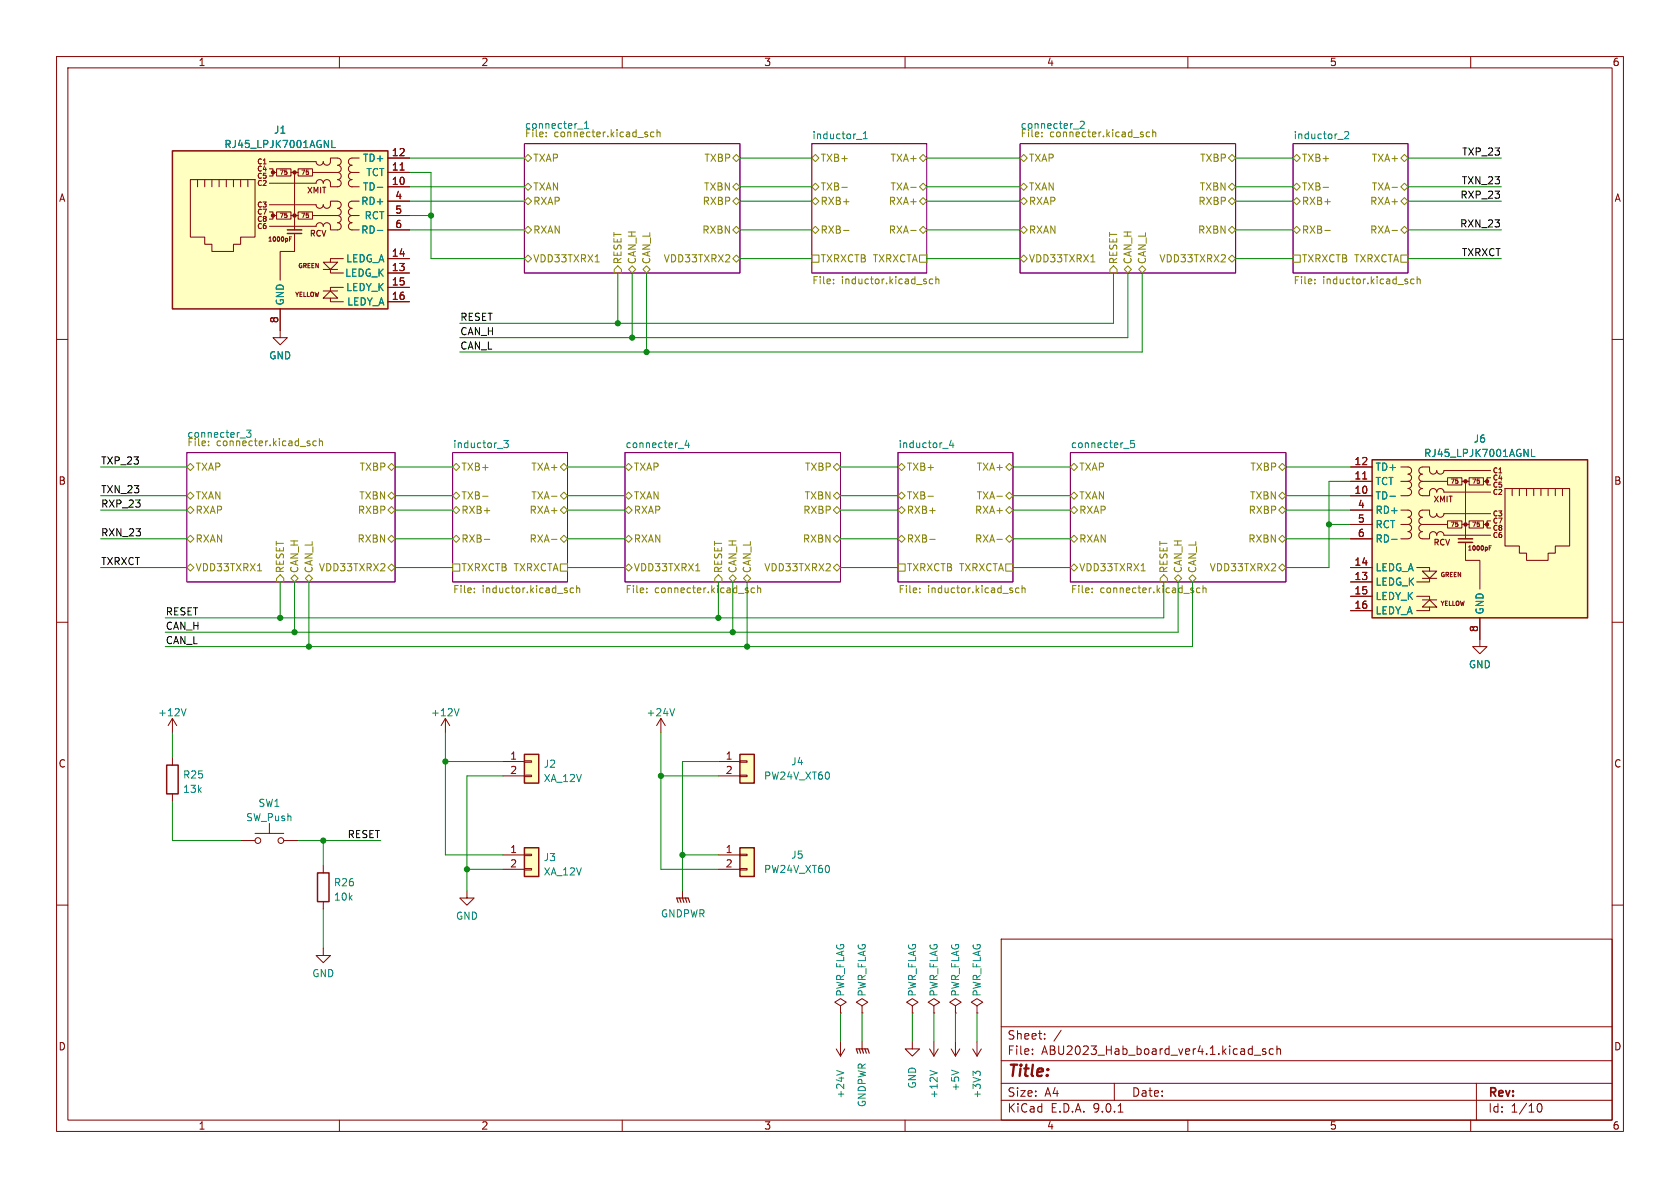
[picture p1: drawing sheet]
<svg xmlns="http://www.w3.org/2000/svg" width="297mm" height="210mm" viewBox="0 0 297 210" stroke-linecap="round" stroke-linejoin="round" font-family="sans-serif">
<g fill="none" stroke="#840000" stroke-width=".18">
<path d="M10 10h277v190h-277zM12 12h273v186h-273zM60 10v2M110 10v2M160 10v2M210 10v2M260 10v2M10 60h2M285 60h2M10 110h2M285 110h2M30.5 127l-.8 1.3"/>
<path d="M30.5 127l.7 1.3M30.5 127v2.5M30.5 134v1.3M30.5 140.3v1.3M42.5 148.6h2.6M45.1 147.3h5.1M47.6 145.5v1.8M50.2 148.6h2.5M10 160h2M177 166h108v32h-108zM285 160h2M60 198v2"/>
<path d="M110 198v2M160 198v2M177 194.5h108M177 191.5h108M177 187.5h108M177 181.5h108M182.5 186.3v.1M182.5 185.5v.1M184.7 183.6v.1M184.7 182.8v.1M187.6 182.1l-1.3 2M197 191.5v3"/>
<path d="M197.7 196.6h.8M210 198v2M221.7 186.5h1.2M223.7 185.5l-.3-.1-.2 .2v.2l.5 .2v.3h-.5M225.1 185.5l-.4-.1-.3 .3v.4l.1 .2h.6M225.7 185.5l.3-.1 .3 .1 .1 .9M225.7 184.9v1.5M260 198v2M261 191.5v6.5M271.7 195.7l.2-.5 .2-.1a.81 .81 0 0 1 .6 .6 .81 .81 0 0 1-.3 .8h-.4l-.3-.5"/>
<circle cx="45.6" cy="148.6" r=".51"/>
<circle cx="49.7" cy="148.6" r=".51"/>
</g>
<path d="M92.7 25.4h38.1v22.9h-38.1zM143.5 25.4h20.3v22.9h-20.3zM180.3 25.4h38.1v22.9h-38.1zM228.6 25.4h20.3v22.9h-20.3zM33 80h36.8v22.9h-36.8zM80 80h20.3v22.9h-20.3zM110.5 80h38.1v22.9h-38.1zM158.7 80h20.4v22.9h-20.4zM189.2 80h38.1v22.9h-38.1z" fill="none" stroke="#840084" stroke-width=".18"/>
<g fill="none" stroke="#848400" stroke-width=".18">
<path d="M92.7 27.9l.6-.6 .7 .6-.7 .7zM92.7 33l.6-.6 .7 .6-.7 .7zM92.7 35.6l.6-.7 .7 .7-.7 .6zM96.6 24.1v.1M115.6 23.4l-.4-.1-.2 .3 .1 .5h.5M116.2 23.5l.1-.2 .3 .1 .1 .8M116.2 22.9v1.3M129.5 27.9l.7-.6 .6 .6-.6 .7zM129.5 33l.7-.6 .6 .6-.6 .7zM129.5 35.6l.7-.7 .6 .7-.6 .6zM143.5 27.9l.6-.6 .7 .6-.7 .7zM143.5 33l.6-.6 .7 .6-.7 .7z"/>
<path d="M143.5 35.6l.6-.7 .7 .7-.7 .6zM148.8 33.1h1M161 33.1h1M162.6 35.6l.6-.7 .6 .7-.6 .6zM162.6 33l.6-.6 .6 .6-.6 .7zM162.6 27.9l.6-.6 .6 .6-.6 .7zM180.3 27.9l.7-.6 .6 .6-.6 .7zM180.3 33l.7-.6 .6 .6-.6 .7zM180.3 35.6l.7-.7 .6 .7-.6 .6zM184.2 24.1v.1M203.2 23.4l-.3-.1-.3 .3 .2 .5h.4M203.8 23.5l.2-.2 .3 .1v.8"/>
<path d="M203.8 22.9v1.3M217.2 27.9l.6-.6 .6 .6-.6 .7zM217.2 33l.6-.6 .6 .6-.6 .7zM217.2 35.6l.6-.7 .6 .7-.6 .6zM228.6 27.9l.6-.6 .7 .6-.7 .7zM228.6 33l.6-.6 .7 .6-.7 .7zM228.6 35.6l.6-.7 .7 .7-.7 .6zM233.9 33.1h1M246.1 33.1h1M247.6 35.6l.7-.7 .6 .7-.6 .6zM247.6 33l.7-.6 .6 .6-.6 .7zM247.6 27.9l.7-.6 .6 .6-.6 .7z"/>
<path d="M92.7 40.6l.6-.6 .7 .6-.7 .7zM92.7 45.7l.6-.6 .7 .6-.7 .7zM105.2 46.3h.7M109.2 47l.7 .6v.7h-1.3v-.7zM111.1 47.6l.7-.6 .6 .6-.6 .7zM113.7 47.6l.6-.6 .6 .6-.6 .7zM129.5 40.6l.7-.6 .6 .6-.6 .7zM129.5 45.7l.7-.6 .6 .6-.6 .7zM143.5 45.1h1.3v1.3h-1.3zM143.5 40.6l.6-.6 .7 .6-.7 .7zM147.4 50v.2M147.4 49.4v.1"/>
<path d="M149.1 40.7h1M161 40.7h1M162.6 40.6l.6-.6 .6 .6-.6 .7zM162.6 45.1h1.2v1.3h-1.2zM164.9 49.4l-.4-.1-.2 .3 .1 .5h.5M165.4 49.4l.2-.1 .3 .1 .1 .8M165.4 48.9v1.3M180.3 40.6l.7-.6 .6 .6-.6 .7zM180.3 45.7l.7-.6 .6 .6-.6 .7zM192.8 46.3h.8M196.8 47l.7 .6v.7h-1.3v-.7zM198.8 47.6l.6-.6 .6 .6-.6 .7z"/>
<path d="M201.3 47.6l.6-.6 .7 .6-.7 .7zM217.2 40.6l.6-.6 .6 .6-.6 .7zM217.2 45.7l.6-.6 .6 .6-.6 .7zM228.6 45.1h1.3v1.3h-1.3zM228.6 40.6l.6-.6 .7 .6-.7 .7zM232.4 50v.2M232.4 49.4v.1M234.2 40.7h1M246.1 40.7h1M247.6 40.6l.7-.6 .6 .6-.6 .7zM247.6 45.1h1.3v1.3h-1.3zM250 49.4l-.4-.1-.2 .3 .1 .5h.5"/>
<path d="M250.5 49.4l.2-.1 .3 .1 .1 .8M250.5 48.9v1.3M36.9 78.7v.1M55.9 78l-.3-.1-.3 .3 .1 .5h.5M56.5 78.1l.1-.2 .3 .1 .1 .8M56.5 77.5v1.3M33 82.6l.7-.7 .6 .7-.6 .6zM33 95.3l.7-.7 .6 .7-.6 .6zM33.7 87l.6 .6-.6 .7-.7-.7zM33.7 89.5l.6 .7-.6 .6-.7-.6zM68.6 95.3l.6-.7 .6 .7-.6 .6zM68.6 82.6l.6-.7 .6 .7-.6 .6z"/>
<path d="M68.6 87.6l.6-.6 .6 .6-.6 .7zM68.6 90.2l.6-.7 .6 .7-.6 .6zM80 82.6l.6-.7 .7 .7-.7 .6zM80 87.6l.6-.6 .7 .6-.7 .7zM80 99.7h1.3v1.3h-1.3zM80 90.2l.6-.7 .7 .7-.7 .6zM80 95.3l.6-.7 .7 .7-.7 .6zM85.3 87.7h1M85.6 95.3h1M97.5 95.3h1M97.5 87.7h1M99.1 90.2l.6-.7 .6 .7-.6 .6z"/>
<path d="M99.1 95.3l.6-.7 .6 .7-.6 .6zM99.1 87.6l.6-.6 .6 .6-.6 .7zM99.1 82.6l.6-.7 .6 .7-.6 .6zM99.1 99.7h1.2v1.3h-1.2zM110.5 82.6l.6-.7 .7 .7-.7 .6zM110.5 95.3l.6-.7 .7 .7-.7 .6zM110.5 87.6l.6-.6 .7 .6-.7 .7zM110.5 90.2l.6-.7 .7 .7-.7 .6zM147.3 95.3l.7-.7 .6 .7-.6 .6zM147.3 82.6l.7-.7 .6 .7-.6 .6zM147.3 90.2l.7-.7 .6 .7-.6 .6zM148 87l.6 .6-.6 .7-.7-.7z"/>
<path d="M148 99.7l.6 .6-.6 .7-.7-.7zM158.7 82.6l.7-.7 .6 .7-.6 .6zM158.7 99.7h1.3v1.3h-1.3zM158.7 90.2l.7-.7 .6 .7-.6 .6zM158.7 95.3l.7-.7 .6 .7-.6 .6zM159.4 87l.6 .6-.6 .7-.7-.7zM164.1 87.7h.9M164.4 95.3h.9M176.2 95.3h1M176.2 87.7h1M177.8 90.2l.6-.7 .7 .7-.7 .6zM177.8 95.3l.6-.7 .7 .7-.7 .6z"/>
<path d="M177.8 87.6l.6-.6 .7 .6-.7 .7zM177.8 82.6l.6-.7 .7 .7-.7 .6zM177.8 99.7h1.3v1.3h-1.3zM189.2 82.6l.7-.7 .6 .7-.6 .6zM189.2 95.3l.7-.7 .6 .7-.6 .6zM189.2 87.6l.7-.6 .6 .6-.6 .7zM189.2 90.2l.7-.7 .6 .7-.6 .6zM226.1 95.3l.6-.7 .6 .7-.6 .6zM226.1 82.6l.6-.7 .6 .7-.6 .6zM226.1 87.6l.6-.6 .6 .6-.6 .7zM226.7 89.5l.6 .7-.6 .6-.6-.6zM33 100.3l.7-.6 .6 .6-.6 .7z"/>
<path d="M45.5 100.9h.8M49.5 101.6l.7 .6v.7h-1.3v-.7zM51.4 102.2l.7-.6 .6 .6-.6 .7zM54 102.2l.6-.6 .6 .6-.6 .7zM68.6 100.3l.6-.6 .6 .6-.6 .7zM83.9 104.7v.1M83.9 104v.1M101.4 104l-.4-.1-.2 .3 .1 .5h.5M101.9 104.1l.2-.2 .3 .1 .1 .8M101.9 103.5v1.3M110.5 100.3l.6-.6 .7 .6-.7 .7zM114.3 104.7v.1"/>
<path d="M114.3 104v.1M123 100.9h.7M126.4 102.2l.6-.6 .6 .6v.7h-1.2zM128.9 102.2l.6-.6 .7 .6-.7 .7zM131.4 102.2l.7-.6 .6 .6-.6 .7zM133.4 104l-.4-.1-.2 .3 .1 .5h.5M133.9 104.1l.2-.2 .3 .1 .1 .8M133.9 103.5v1.3M162.6 104.7v.1M162.6 104v.1M180.1 104l-.3-.1-.3 .3 .2 .5h.4M180.7 104.1l.2-.2 .3 .1v.8"/>
<path d="M180.7 103.5v1.3M189.2 100.3l.7-.6 .6 .6-.6 .7zM193.1 104.7v.1M193.1 104v.1M201.7 100.9h.8M205.7 101.6l.7 .6v.7h-1.3v-.7zM207.6 102.2l.7-.6 .6 .6-.6 .7zM210.2 102.2l.6-.6 .7 .6-.7 .7zM212.1 104l-.3-.1-.3 .3 .1 .5h.5M212.7 104.1l.2-.2 .3 .1v.8M212.7 103.5v1.3M226.1 100.3l.6-.6 .6 .6-.6 .7z"/>
</g>
<g fill="none" stroke="#008484" stroke-width=".18">
<path d="M103.3 22.7h.8M103.3 21.8l.4-.4v1.3M151.4 24.6h1M152.6 24.5h.7M152.6 23.6l.4-.3v1.2M191 21.5l.4-.1 .3 .4-.8 .9h.8M236.5 24.6h1M237.7 23.4l.5-.1 .2 .3-.7 .9h.7M43.6 76h.8l-.5 .5 .4 .1v.6l-.2 .1-.5-.1M87.9 79.3h1M89.1 77.9h.7l-.4 .4 .4 .2v.5l-.2 .1-.5-.1M119.9 79.3h1"/>
<path d="M121.4 77.8l-.3 .9h.8M121.7 78.3v.8M166.7 79.3h.9M168.2 77.8l-.3 .9h.7M168.5 78.3v.8M198.6 79.3h1M200.5 77.9h-.6v.6l.1-.2 .5 .1 .1 .2-.1 .4-.2 .1-.4-.1M32.9 125.3l-.4 1.2"/>
</g>
<path d="M29.5 135.3h2v5h-2z" fill="none" stroke="#840000" stroke-width=".25"/>
<path d="M92.7 149.9h2.5v5h-2.5z" fill="#ffffc2"/>
<path d="M92.7 149.9h2.5v5h-2.5z" fill="none" stroke="#840000" stroke-width=".25"/>
<path d="M261.6 113v1.3h-1.3l1.3 1.3 1.3-1.3h-1.3M78.7 127l-.7 1.3M78.7 127l.8 1.3M78.7 127v2.5M88.9 151.1h3.8M88.9 153.7h3.8M92.7 151h1.3v.3h-1.3zM92.7 153.5h1.3v.3h-1.3zM120.6 157.5v1.3" fill="none" stroke="#840000" stroke-width=".18"/>
<path d="M81.2 125.3l-.5 1.2" fill="none" stroke="#008484" stroke-width=".18"/>
<path d="M119.9 159.5l-.3-.7h2.1l.2 .7M120.1 158.8l.3 .7M120.6 158.8l.3 .7M121.2 158.8l.2 .7" fill="none" stroke="#840000" stroke-width=".2"/>
<path d="M242.6 81.3h38.1v27.9h-38.1z" fill="#ffffc2"/>
<g fill="none" stroke="#840000" stroke-width=".18">
<path d="M49.5 58.4v1.3h1.3l-1.3 1.3-1.2-1.3h1.2M238.8 85.1h3.8M238.8 92.7h3.8M238.8 82.6h3.8M238.8 87.6h3.8M238.8 90.2h3.8M238.8 95.3h3.8M240.9 84.7h.7M247.6 82.6h1.3a.63 .63 0 0 1 .6 .6 .63 .63 0 0 1-.6 .6M247.6 90.2h1.3a.63 .63 0 0 1 .6 .6 .63 .63 0 0 1-.6 .6 .64 .64 0 0 1 .6 .7 .64 .64 0 0 1-.6 .6M247.6 92.7h1.3a.63 .63 0 0 1 .6 .6 .63 .63 0 0 1-.6 .7 .64 .64 0 0 1 .6 .6 .64 .64 0 0 1-.6 .6l-1.3 .1M247.6 85.1h1.3"/>
<path d="M248.9 83.8a.63 .63 0 0 1 .6 .7 .63 .63 0 0 1-.6 .6M248.9 85.1a.63 .63 0 0 1 .6 .6 .63 .63 0 0 1-.6 .7 .64 .64 0 0 1 .6 .6 .64 .64 0 0 1-.6 .6h-1.3M251.5 85.1a.63 .63 0 0 0-.7 .6 .63 .63 0 0 0 .7 .7 .64 .64 0 0 0-.7 .6 .64 .64 0 0 0 .7 .6h1.2v-.6a.64 .64 0 0 1 .7-.6 .64 .64 0 0 1 .6 .6 .64 .64 0 0 1 .6-.6 .64 .64 0 0 1 .7 .6h8.2M251.5 92.7a.63 .63 0 0 0-.7 .6 .63 .63 0 0 0 .7 .7M251.5 94a.63 .63 0 0 0-.7 .6 .63 .63 0 0 0 .7 .7h1.2v-.7a.64 .64 0 0 1 .7-.6 .64 .64 0 0 1 .6 .6 .64 .64 0 0 1 .6-.6 .64 .64 0 0 1 .7 .6h8.2M251.5 85.1h4.4M251.5 92.7h4.4M255.9 84.5h2.5v1.2h-2.5zM255.9 92.1h2.5v1.2h-2.5zM258.4 85.1h1.3M258.4 92.7h1.3M259.1 95.9v3.2h2.5v5"/>
<path d="M259.1 85.1v10.2M259.7 84.5h2.6v1.2h-2.6zM259.7 92.1h2.6v1.2h-2.6zM262.3 85.1h.6M262.3 92.7h.6M263.3 96.8h.2M263.3 96.5h.3M263.5 84.5h-.6v1.2h.6M263.5 92.1h-.6v1.2h.6M263.5 83.2h-8.2a.64 .64 0 0 1-.7 .6 .64 .64 0 0 1-.6-.6 .64 .64 0 0 1-.6 .6 .64 .64 0 0 1-.7-.6v-.6h-1.2a.64 .64 0 0 0-.7 .6 .64 .64 0 0 0 .7 .6 .64 .64 0 0 0-.7 .7 .64 .64 0 0 0 .7 .6M263.5 90.8h-8.2a.64 .64 0 0 1-.7 .6 .64 .64 0 0 1-.6-.6 .64 .64 0 0 1-.6 .6 .64 .64 0 0 1-.7-.6v-.6h-1.2a.64 .64 0 0 0-.7 .6 .64 .64 0 0 0 .7 .6 .64 .64 0 0 0-.7 .7 .64 .64 0 0 0 .7 .6M266.1 86.4h11.4v10.1h-2.5v1.3h-1.3v1.3h-3.8v-1.3h-1.3v-1.3h-2.5z"/>
<path d="M267.3 86.4v1.2M268.6 86.4v1.2M269.9 86.4v1.2M271.1 86.4v1.2M272.4 86.4v1.2M273.7 86.4v1.2M275 86.4v1.2M276.2 86.4v1.2M238.8 100.3h3.8M238.8 102.9h3.8M238.8 105.4h3.8M238.8 108h3.8"/>
<path d="M250.4 100.3h2.3v.7M250.4 105.4h2.3v.6M251.5 101h2.5l-1.3 1.2zM251.5 107.3l1.2-1.3 1.3 1.3zM251.5 102.2h2.5M251.5 106h2.5M252.7 107.3v.7h-2.3M252.7 102.2v.7h-2.3M261.6 109.2v3.8"/>
</g>
<g fill="#840000" stroke="#840000" stroke-width=".25">
<circle cx="259.1" cy="85.1" r=".25"/>
<circle cx="259.1" cy="92.7" r=".25"/>
<circle cx="262.9" cy="85.1" r=".25"/>
<circle cx="262.9" cy="92.7" r=".25"/>
</g>
<path d="M242.6 81.3h38.1v27.9h-38.1zM257.8 95.3h2.5M257.8 95.9h2.5" fill="none" stroke="#840000" stroke-width=".25"/>
<path d="M270.8 79.4v1.3h.6M245.7 87.7h1M246 95.3h1" fill="none" stroke="#008484" stroke-width=".18"/>
<path d="M30.5 26.7h38.1v27.9h-38.1z" fill="#ffffc2"/>
<g fill="none" stroke="#840000" stroke-width=".18">
<path d="M33.7 31.8h11.4v10.1h-2.6v1.3h-1.2v1.3h-3.8v-1.3h-1.3v-1.3h-2.5zM34.9 31.8v1.2M36.2 31.8v1.2M37.5 31.8v1.2M38.7 31.8v1.2M40 31.8v1.2M41.3 31.8v1.2M42.5 31.8v1.2M43.8 31.8v1.2M47.6 29.8h.7v1.3h-.7M47.6 37.5h.7v1.2h-.7M47.6 28.6h8.3a.64 .64 0 0 0 .6 .6 .64 .64 0 0 0 .6-.6 .64 .64 0 0 0 .7 .6 .64 .64 0 0 0 .6-.6v-.7h1.3a.64 .64 0 0 1 .6 .7 .64 .64 0 0 1-.6 .6 .64 .64 0 0 1 .6 .6 .64 .64 0 0 1-.6 .7"/>
<path d="M47.6 36.2h8.3a.64 .64 0 0 0 .6 .6 .64 .64 0 0 0 .6-.6 .64 .64 0 0 0 .7 .6 .64 .64 0 0 0 .6-.6v-.6h1.3a.64 .64 0 0 1 .6 .6 .64 .64 0 0 1-.6 .6M48.3 30.5h.6M48.3 38.1h.6M48.9 29.8h2.5v1.3h-2.5zM48.9 37.5h2.5v1.2h-2.5zM51.4 30.5h1.3M51.4 38.1h1.3M52.1 30.5v10.1M52.7 29.8h2.5v1.3h-2.5zM52.7 37.5h2.5v1.2h-2.5zM55.2 30.5h4.5M55.2 38.1h4.5"/>
<path d="M59.7 30.5a.63 .63 0 0 1 .6 .6 .63 .63 0 0 1-.6 .7M59.7 31.8a.63 .63 0 0 1 .6 .6 .63 .63 0 0 1-.6 .6h-1.3v-.6a.64 .64 0 0 0-.6-.6 .64 .64 0 0 0-.7 .6 .64 .64 0 0 0-.6-.6 .64 .64 0 0 0-.6 .6h-8.3M59.7 36.8a.63 .63 0 0 1 .6 .7 .63 .63 0 0 1-.6 .6M59.7 38.1a.63 .63 0 0 1 .6 .6 .63 .63 0 0 1-.6 .7 .64 .64 0 0 1 .6 .6 .64 .64 0 0 1-.6 .6h-1.3v-.6a.64 .64 0 0 0-.6-.6 .64 .64 0 0 0-.7 .6 .64 .64 0 0 0-.6-.6 .64 .64 0 0 0-.6 .6h-8.3M62.2 30.5a.64 .64 0 0 0-.6 .6 .64 .64 0 0 0 .6 .7M62.2 31.8a.64 .64 0 0 0-.6 .6 .64 .64 0 0 0 .6 .6h1.3M62.2 36.8a.64 .64 0 0 0-.6 .7 .64 .64 0 0 0 .6 .6M62.2 38.1a.64 .64 0 0 0-.6 .6 .64 .64 0 0 0 .6 .7 .64 .64 0 0 0-.6 .6 .64 .64 0 0 0 .6 .6h1.3M62.2 30.5h1.3M62.2 38.1h1.3M63.5 27.9h-1.3a.64 .64 0 0 0-.6 .7 .64 .64 0 0 0 .6 .6 .64 .64 0 0 0-.6 .7 .64 .64 0 0 0 .6 .6M63.5 35.6h-1.3a.64 .64 0 0 0-.6 .6 .64 .64 0 0 0 .6 .6"/>
<path d="M68.6 30.5h3.8M68.6 38.1h3.8M68.6 27.9h3.8M68.6 33h3.8M68.6 35.6h3.8M70.7 30.1h.8M49.5 54.6v3.8M51.2 42.2h.2M51.2 41.9h.3M52.1 41.3v3.2h-2.6v5M57.1 46.4h2.6l-1.3 1.2zM57.1 47.6h2.6"/>
<path d="M57.1 51.4h2.6M58.4 52.7v.6h2.3M58.4 47.6v.7h2.3M58.4 51.4l1.3 1.3h-2.6zM60.7 45.7h-2.3v.7M60.7 50.8h-2.3v.6M68.6 40.6h3.8M68.6 45.7h3.8M68.6 48.3h3.8M68.6 50.8h3.8M68.6 53.3h3.8"/>
</g>
<g fill="#840000" stroke="#840000" stroke-width=".25">
<circle cx="52.1" cy="30.5" r=".25"/>
<circle cx="52.1" cy="38.1" r=".25"/>
<circle cx="48.3" cy="30.5" r=".25"/>
<circle cx="48.3" cy="38.1" r=".25"/>
</g>
<path d="M30.5 26.7h38.1v27.9h-38.1zM50.8 40.6h2.5M50.8 41.3h2.5" fill="none" stroke="#840000" stroke-width=".25"/>
<path d="M58.7 24.8v1.3h.6M66.7 33.1h1M66.7 40.7h1" fill="none" stroke="#008484" stroke-width=".18"/>
<path d="M130.8 133.4h2.5v5h-2.5z" fill="#ffffc2"/>
<path d="M130.8 133.4h2.5v5h-2.5z" fill="none" stroke="#840000" stroke-width=".25"/>
<path d="M127 134.6h3.8M127 137.2h3.8M130.8 134.5h1.3v.2h-1.3zM130.8 137h1.3v.3h-1.3z" fill="none" stroke="#840000" stroke-width=".18"/>
<path d="M130.8 149.9h2.5v5h-2.5z" fill="#ffffc2"/>
<path d="M130.8 149.9h2.5v5h-2.5z" fill="none" stroke="#840000" stroke-width=".25"/>
<path d="M116.8 127l.8 1.3M116.8 127l-.7 1.3M116.8 127v2.5M127 151.1h3.8M127 153.7h3.8M130.8 151h1.3v.3h-1.3zM130.8 153.5h1.3v.3h-1.3zM148.6 177.8l1-.6-1-.7-1 .7 1 .6v1.3M148.6 179.1h.1M152.4 177.8l1-.6-1-.7-1 .7 1 .6v1.3M152.4 179.1h.1" fill="none" stroke="#840000" stroke-width=".18"/>
<path d="M119.3 125.3l-.5 1.2" fill="none" stroke="#008484" stroke-width=".18"/>
<path d="M92.7 133.4h2.5v5h-2.5z" fill="#ffffc2"/>
<path d="M92.7 133.4h2.5v5h-2.5zM56.1 154.3h2.1v5.1h-2.1z" fill="none" stroke="#840000" stroke-width=".25"/>
<g fill="none" stroke="#840000" stroke-width=".18">
<path d="M68.6 27.9h3.8M68.6 30.5h3.8M68.6 33h3.8M68.6 35.6h3.8M68.6 38.1h3.8M70.7 30.1h.8M49.5 54.6v3.8M68.6 40.6h3.8M68.6 45.7h3.8M68.6 48.3h3.8M68.6 50.8h3.8M68.6 53.3h3.8"/>
<path d="M238.8 82.6h3.8M238.8 85.1h3.8M238.8 87.6h3.8M238.8 90.2h3.8M238.8 92.7h3.8M238.8 95.3h3.8M240.9 84.7h.7M238.8 100.3h3.8M238.8 102.9h3.8M238.8 105.4h3.8M238.8 108h3.8M261.6 109.2v3.8"/>
<path d="M88.9 134.6h3.8M88.9 137.2h3.8M92.7 134.5h1.3v.2h-1.3zM92.7 137h1.3v.3h-1.3zM57.1 153v1.3M57.1 159.4v1.3M82.5 157.5v1.3h1.3l-1.3 1.2-1.2-1.2h1.2M57.1 167.6v1.3h1.3l-1.3 1.3-1.2-1.3h1.2M161.3 177.8l1-.6-1-.7-1 .7 1 .6v1.3M161.3 179.1h.1M165.1 177.8l1-.6-1-.7-1 .7 1 .6v1.3M165.1 179.1h.1"/>
<path d="M168.9 177.8l1-.6-1-.7-1 .7 1 .6v1.3M168.9 179.1h.1M172.7 177.8l1-.6-1-.7-1 .7 1 .6v1.3M172.7 179.1h.1M147.8 185.4l.8 1.3M148.6 184.2v2.5M149.4 185.4l-.8 1.3M152.4 184.2v1.2M161.3 184.2v1.2h1.3l-1.3 1.3-1.3-1.3h1.3M164.3 185.4l.8 1.3M165.1 184.2v2.5M165.9 185.4l-.8 1.3"/>
<path d="M168.1 185.4l.8 1.3M168.9 184.2v2.5M169.7 185.4l-.8 1.3M172 185.4l.7 1.3M172.7 184.2v2.5M173.5 185.4l-.8 1.3"/>
</g>
<path d="M58.7 24.8v1.3h.6M66.7 33.1h1M66.7 40.7h1M270.8 79.4v1.3h.6M245.7 87.7h1M246 95.3h1M147.9 189.2l1.3 .5M164.4 189.2l1.3 .5M168.2 189.2l1.3 .4M172.5 189.8l-.5-.4v.7M172.5 189.6l.3-.2h.3l.2 .2" fill="none" stroke="#008484" stroke-width=".18"/>
<path d="M151.6 186.2l-.2-.8h2l.3 .8M151.9 185.4l.2 .8M152.4 185.4l.3 .8M152.9 185.4l.3 .8" fill="none" stroke="#840000" stroke-width=".2"/>
<g fill="none" stroke="#008400" stroke-width=".18">
<path d="M72.4 35.6h20.3M72.4 30.5h3.8v15.2h16.5M72.4 27.9h20.3M72.4 33h20.3M72.4 38.1h3.8M130.8 35.6h12.7M130.8 27.9h12.7M130.8 33h12.7M163.8 35.6h16.5M163.8 27.9h16.5M163.8 33h16.5M218.4 35.6h10.2"/>
<path d="M218.4 27.9h10.2M218.4 33h10.2M248.9 35.6h16.5M248.9 27.9h16.5M248.9 33h16.5M72.4 40.6h20.3M109.2 48.3v8.9M111.8 48.3v11.4M114.3 48.3v13.9M130.8 40.6h12.7M130.8 45.7h12.7M163.8 40.6h16.5"/>
<path d="M163.8 45.7h16.5M196.8 48.3v8.9h-115.5M199.4 48.3v11.4h-118.1M201.9 48.3v13.9h-120.6M218.4 40.6h10.2M218.4 45.7h10.2M248.9 40.6h16.5M248.9 45.7h16.5M17.8 90.2h15.2M17.8 82.6h15.2M17.8 87.6h15.2M17.8 95.3h15.2"/>
<path d="M69.8 90.2h10.2M69.8 82.6h10.2M69.8 87.6h10.2M69.8 95.3h10.2M100.3 90.2h10.2M100.3 82.6h10.2M100.3 87.6h10.2M100.3 95.3h10.2M148.6 90.2h10.1M148.6 82.6h10.1M148.6 87.6h10.1M148.6 95.3h10.1"/>
<path d="M179.1 90.2h10.1M179.1 82.6h10.1M179.1 87.6h10.1M179.1 95.3h10.1M227.3 90.2h11.5M227.3 82.6h11.5M227.3 87.6h11.5M227.3 95.3h11.5M234.9 92.7h3.9M238.8 85.1h-3.9v15.2h-7.6M17.8 100.3h15.2M49.5 102.9v6.3"/>
<path d="M52.1 102.9v8.9M54.6 102.9v11.4M69.8 100.3h10.2M100.3 100.3h10.2M127 102.9v6.3M129.5 102.9v8.9M132.1 102.9v11.4M148.6 100.3h10.1M179.1 100.3h10.1M205.7 102.9v6.3h-176.5M208.3 102.9v8.9h-179.1M210.8 102.9v11.4h-181.6"/>
<path d="M30.5 129.5v4.5M78.7 134.6h10.2M78.7 129.5v21.6h10.2M88.9 137.2h-6.4v20.3M116.8 129.5v24.2h10.2M116.8 137.2h10.2M127 134.6h-6.4v22.9M30.5 141.6v7h12M52.7 148.6h14.6M57.1 148.6v4.4M82.5 153.7h6.4M120.6 151.1h6.4"/>
<path d="M57.1 160.7v6.9M148.6 179.1v5.1M152.4 179.1v5.1M161.3 179.1v5.1M165.1 179.1v5.1M168.9 179.1v5.1M172.7 179.1v5.1"/>
</g>
<g fill="#008400" stroke="#008400" stroke-width=".18">
<circle cx="132.1" cy="114.3" r=".46"/>
<circle cx="114.3" cy="62.2" r=".46"/>
<circle cx="111.8" cy="59.7" r=".46"/>
<circle cx="127" cy="109.2" r=".46"/>
<circle cx="129.5" cy="111.8" r=".46"/>
<circle cx="78.7" cy="134.6" r=".46"/>
<circle cx="57.1" cy="148.6" r=".46"/>
<circle cx="52.1" cy="111.8" r=".46"/>
<circle cx="54.6" cy="114.3" r=".46"/>
<circle cx="49.5" cy="109.2" r=".46"/>
<circle cx="82.5" cy="153.7" r=".46"/>
<circle cx="116.8" cy="137.2" r=".46"/>
<circle cx="120.6" cy="151.1" r=".46"/>
<circle cx="234.9" cy="92.7" r=".46"/>
<circle cx="109.2" cy="57.2" r=".46"/>
<circle cx="76.2" cy="38.1" r=".46"/>
</g>
<text font-size="2.8" fill="#840000" x="178" y="190.9">Title:</text>
<g font-size="2.1" fill="#840000">
<text x="178" y="184">Sheet:</text>
<text x="178" y="186.7">File:</text>
<text x="184.1" y="186.7">ABU2023_Hab_board_ver4.1.kicad_sch</text>
<text x="178" y="196.9">KiCad</text>
<text x="178" y="194.1">Size:</text>
<text x="184.7" y="194.1">A4</text>
<text x="185.7" y="196.9">E.D.A.</text>
<text x="193.3" y="196.9">9.0.1</text>
<text x="200" y="194.1">Date:</text>
<text x="263" y="194.3">Rev:</text>
<text x="263" y="196.9">Id:</text>
<text x="267.1" y="196.9">1/10</text>
</g>
<g font-size="1.8" fill="#840000">
<text x="35" y="11.9">1</text>
<text x="85" y="11.9">2</text>
<text x="135" y="11.9">3</text>
<text x="185" y="11.9">4</text>
<text x="235" y="11.9">5</text>
<text x="285" y="11.9">6</text>
<text x="69.2" y="27.7">12</text>
<text x="10.3" y="35.9">A</text>
<text x="69.2" y="30.2">11</text>
<text x="69.2" y="32.8">10</text>
<text x="69.8" y="35.3">4</text>
<text x="285.3" y="35.9">A</text>
<text x="69.8" y="37.8">5</text>
<text x="69.8" y="40.4">6</text>
<text x="69.2" y="45.5">14</text>
<text x="69.2" y="48">13</text>
<text x="69.2" y="50.5">15</text>
<text x="69.2" y="53.1">16</text>
<text x="49.3" y="57.2" transform="rotate(-90 49.3 57.2)">8</text>
<text x="239.4" y="82.3">12</text>
<text x="10.3" y="85.9">B</text>
<text x="239.4" y="84.8">11</text>
<text x="239.4" y="87.4">10</text>
<text x="240" y="89.9">4</text>
<text x="285.3" y="85.9">B</text>
<text x="240" y="92.5">5</text>
<text x="240" y="95">6</text>
<text x="239.4" y="100.1">14</text>
<text x="239.4" y="102.6">13</text>
<text x="239.4" y="105.2">15</text>
<text x="239.4" y="107.7">16</text>
<text x="261.4" y="111.8" transform="rotate(-90 261.4 111.8)">8</text>
<text x="10.3" y="135.9">C</text>
<text x="90.1" y="134.4">1</text>
<text x="90.1" y="136.9">2</text>
<text x="128.2" y="134.4">1</text>
<text x="128.2" y="136.9">2</text>
<text x="285.3" y="135.9">C</text>
<text x="90.1" y="150.9">1</text>
<text x="90.1" y="153.4">2</text>
<text x="128.2" y="150.9">1</text>
<text x="128.2" y="153.4">2</text>
<text x="10.3" y="185.9">D</text>
<text x="285.3" y="185.9">D</text>
<text x="35" y="199.9">1</text>
<text x="85" y="199.9">2</text>
<text x="135" y="199.9">3</text>
<text x="185" y="199.9">4</text>
<text x="235" y="199.9">5</text>
<text x="285" y="199.9">6</text>
</g>
<g font-size="1.8" fill="#008484">
<text x="48.3" y="23.8">J1</text>
<text x="39.6" y="26.4">RJ45_LPJK7001AGNL</text>
<text x="64.1" y="28.8">TD+</text>
<text x="143.5" y="24.7">inductor_1</text>
<text x="228.6" y="24.7">inductor_2</text>
<text x="64.1" y="33.9">TD-</text>
<text x="64.7" y="31.3">TCT</text>
<text x="63.8" y="36.4">RD+</text>
<text x="63.8" y="41.5">RD-</text>
<text x="64.4" y="39">RCT</text>
<text x="61.1" y="46.6">LEDG_A</text>
<text x="60.9" y="49.1">LEDG_K</text>
<text x="61.1" y="51.7">LEDY_K</text>
<text x="50.4" y="54.1" transform="rotate(-90 50.4 54.1)">GND</text>
<text x="61.3" y="54.2">LEDY_A</text>
<text x="47.5" y="63.7">GND</text>
<text x="80" y="79.3">inductor_3</text>
<text x="110.5" y="79.3">connecter_4</text>
<text x="158.7" y="79.3">inductor_4</text>
<text x="189.2" y="79.3">connecter_5</text>
<text x="243.1" y="83.4">TD+</text>
<text x="251.7" y="81">RJ45_LPJK7001AGNL</text>
<text x="260.4" y="78.4">J6</text>
<text x="243.1" y="86">TCT</text>
<text x="243.1" y="88.5">TD-</text>
<text x="243.1" y="91">RD+</text>
<text x="243.1" y="93.6">RCT</text>
<text x="243.1" y="96.1">RD-</text>
<text x="243.1" y="101.2">LEDG_A</text>
<text x="243.1" y="103.7">LEDG_K</text>
<text x="243.1" y="106.3">LEDY_K</text>
<text x="243.1" y="108.8">LEDY_A</text>
<text x="262.5" y="108.7" transform="rotate(-90 262.5 108.7)">GND</text>
<text x="259.6" y="118.3">GND</text>
<text x="27.8" y="126.8">+12V</text>
<text x="76.1" y="126.8">+12V</text>
<text x="114.2" y="126.8">+24V</text>
<text x="32.3" y="137.8">R25</text>
<text x="96" y="135.9">J2</text>
<text x="139.8" y="135.5">J4</text>
<text x="32.3" y="140.4">13k</text>
<text x="45.6" y="142.8">SW1</text>
<text x="96" y="138.5">XA_12V</text>
<text x="135" y="138">PW24V_XT60</text>
<text x="43.4" y="145.4">SW_Push</text>
<text x="96" y="152.4">J3</text>
<text x="96" y="155">XA_12V</text>
<text x="135" y="154.5">PW24V_XT60</text>
<text x="139.8" y="152">J5</text>
<text x="58.9" y="159.4">10k</text>
<text x="58.9" y="156.9">R26</text>
<text x="80.5" y="162.8">GND</text>
<text x="116.7" y="162.4">GNDPWR</text>
<text x="55.1" y="172.9">GND</text>
<text x="149.5" y="176.3" transform="rotate(-90 149.5 176.3)">PWR_FLAG</text>
<text x="153.3" y="176.3" transform="rotate(-90 153.3 176.3)">PWR_FLAG</text>
<text x="162.2" y="176.3" transform="rotate(-90 162.2 176.3)">PWR_FLAG</text>
<text x="166" y="176.3" transform="rotate(-90 166 176.3)">PWR_FLAG</text>
<text x="169.8" y="176.3" transform="rotate(-90 169.8 176.3)">PWR_FLAG</text>
<text x="173.6" y="176.3" transform="rotate(-90 173.6 176.3)">PWR_FLAG</text>
<text x="149.5" y="194.3" transform="rotate(-90 149.5 194.3)">+24V</text>
<text x="153.3" y="195.8" transform="rotate(-90 153.3 195.8)">GNDPWR</text>
<text x="162.2" y="192.5" transform="rotate(-90 162.2 192.5)">GND</text>
<text x="166" y="194.3" transform="rotate(-90 166 194.3)">+12V</text>
<text x="169.8" y="193" transform="rotate(-90 169.8 193)">+5V</text>
<text x="173.6" y="194.3" transform="rotate(-90 173.6 194.3)">+3V3</text>
</g>
<g font-size="1.8" fill="#848400">
<text x="92.7" y="22.9">connecter_1</text>
<text x="180.3" y="22.9">connecter_2</text>
<text x="92.7" y="24.6">File:</text>
<text x="94.2" y="28.8">TXAP</text>
<text x="97.9" y="24.6">connecter.kicad_sch</text>
<text x="124.4" y="28.8">TXBP</text>
<text x="145" y="28.8">TXB+</text>
<text x="157.3" y="28.8">TXA+</text>
<text x="180.3" y="24.6">File:</text>
<text x="181.8" y="28.8">TXAP</text>
<text x="185.6" y="24.6">connecter.kicad_sch</text>
<text x="212.1" y="28.8">TXBP</text>
<text x="230.1" y="28.8">TXB+</text>
<text x="242.4" y="28.8">TXA+</text>
<text x="94.2" y="33.9">TXAN</text>
<text x="124.4" y="33.9">TXBN</text>
<text x="145" y="33.9">TXB-</text>
<text x="157.3" y="33.9">TXA-</text>
<text x="181.8" y="33.9">TXAN</text>
<text x="212" y="33.9">TXBN</text>
<text x="230.1" y="33.9">TXB-</text>
<text x="242.4" y="33.9">TXA-</text>
<text x="94.2" y="41.5">RXAN</text>
<text x="94.2" y="36.4">RXAP</text>
<text x="124.1" y="41.5">RXBN</text>
<text x="124.1" y="36.4">RXBP</text>
<text x="145" y="36.4">RXB+</text>
<text x="145" y="41.5">RXB-</text>
<text x="157" y="36.4">RXA+</text>
<text x="157" y="41.5">RXA-</text>
<text x="181.8" y="41.5">RXAN</text>
<text x="181.8" y="36.4">RXAP</text>
<text x="211.7" y="41.5">RXBN</text>
<text x="211.8" y="36.4">RXBP</text>
<text x="230.1" y="36.4">RXB+</text>
<text x="230.1" y="41.5">RXB-</text>
<text x="242.1" y="36.4">RXA+</text>
<text x="242.1" y="41.5">RXA-</text>
<text x="94.2" y="46.6">VDD33TXRX1</text>
<text x="110.1" y="46.8" transform="rotate(-90 110.1 46.8)">RESET</text>
<text x="112.6" y="46.8" transform="rotate(-90 112.6 46.8)">CAN_H</text>
<text x="115.2" y="46.8" transform="rotate(-90 115.2 46.8)">CAN_L</text>
<text x="117.2" y="46.6">VDD33TXRX2</text>
<text x="145" y="46.6">TXRXCTB TXRXCTA</text>
<text x="181.8" y="46.6">VDD33TXRX1</text>
<text x="197.7" y="46.8" transform="rotate(-90 197.7 46.8)">RESET</text>
<text x="200.3" y="46.8" transform="rotate(-90 200.3 46.8)">CAN_H</text>
<text x="202.8" y="46.8" transform="rotate(-90 202.8 46.8)">CAN_L</text>
<text x="204.9" y="46.6">VDD33TXRX2</text>
<text x="230.1" y="46.6">TXRXCTB TXRXCTA</text>
<text x="143.5" y="50.6">File:</text>
<text x="148.7" y="50.6">inductor.kicad_sch</text>
<text x="228.6" y="50.6">File:</text>
<text x="233.8" y="50.6">inductor.kicad_sch</text>
<text x="33" y="77.5">connecter_3</text>
<text x="33" y="79.2">File:</text>
<text x="34.5" y="83.4">TXAP</text>
<text x="38.2" y="79.2">connecter.kicad_sch</text>
<text x="63.5" y="83.4">TXBP</text>
<text x="81.5" y="83.4">TXB+</text>
<text x="93.8" y="83.4">TXA+</text>
<text x="112" y="83.4">TXAP</text>
<text x="142.2" y="83.4">TXBP</text>
<text x="160.2" y="83.4">TXB+</text>
<text x="172.6" y="83.4">TXA+</text>
<text x="190.7" y="83.4">TXAP</text>
<text x="220.9" y="83.4">TXBP</text>
<text x="34.5" y="88.5">TXAN</text>
<text x="63.4" y="88.5">TXBN</text>
<text x="81.5" y="88.5">TXB-</text>
<text x="93.8" y="88.5">TXA-</text>
<text x="112" y="88.5">TXAN</text>
<text x="142.1" y="88.5">TXBN</text>
<text x="160.2" y="88.5">TXB-</text>
<text x="172.6" y="88.5">TXA-</text>
<text x="190.7" y="88.5">TXAN</text>
<text x="220.9" y="88.5">TXBN</text>
<text x="34.5" y="91">RXAP</text>
<text x="63.2" y="91">RXBP</text>
<text x="81.5" y="91">RXB+</text>
<text x="93.5" y="91">RXA+</text>
<text x="112" y="91">RXAP</text>
<text x="141.9" y="91">RXBP</text>
<text x="160.2" y="91">RXB+</text>
<text x="172.3" y="91">RXA+</text>
<text x="190.7" y="91">RXAP</text>
<text x="220.6" y="91">RXBP</text>
<text x="34.5" y="96.1">RXAN</text>
<text x="34.5" y="101.2">VDD33TXRX1</text>
<text x="50.4" y="101.4" transform="rotate(-90 50.4 101.4)">RESET</text>
<text x="52.9" y="101.4" transform="rotate(-90 52.9 101.4)">CAN_H</text>
<text x="55.5" y="101.4" transform="rotate(-90 55.5 101.4)">CAN_L</text>
<text x="56.3" y="101.2">VDD33TXRX2</text>
<text x="63.1" y="96.1">RXBN</text>
<text x="81.5" y="101.2">TXRXCTB TXRXCTA</text>
<text x="81.5" y="96.1">RXB-</text>
<text x="93.5" y="96.1">RXA-</text>
<text x="112" y="96.1">RXAN</text>
<text x="112" y="101.2">VDD33TXRX1</text>
<text x="127.9" y="101.4" transform="rotate(-90 127.9 101.4)">RESET</text>
<text x="130.4" y="101.4" transform="rotate(-90 130.4 101.4)">CAN_H</text>
<text x="132.9" y="101.4" transform="rotate(-90 132.9 101.4)">CAN_L</text>
<text x="135" y="101.2">VDD33TXRX2</text>
<text x="141.8" y="96.1">RXBN</text>
<text x="160.2" y="101.2">TXRXCTB TXRXCTA</text>
<text x="160.2" y="96.1">RXB-</text>
<text x="172.3" y="96.1">RXA-</text>
<text x="190.7" y="96.1">RXAN</text>
<text x="190.7" y="101.2">VDD33TXRX1</text>
<text x="206.6" y="101.4" transform="rotate(-90 206.6 101.4)">RESET</text>
<text x="209.1" y="101.4" transform="rotate(-90 209.1 101.4)">CAN_H</text>
<text x="211.7" y="101.4" transform="rotate(-90 211.7 101.4)">CAN_L</text>
<text x="213.8" y="101.2">VDD33TXRX2</text>
<text x="220.6" y="96.1">RXBN</text>
<text x="80" y="105.2">File:</text>
<text x="85.2" y="105.2">inductor.kicad_sch</text>
<text x="110.5" y="105.2">File:</text>
<text x="115.7" y="105.2">connecter.kicad_sch</text>
<text x="158.7" y="105.2">File:</text>
<text x="164" y="105.2">inductor.kicad_sch</text>
<text x="189.2" y="105.2">File:</text>
<text x="194.5" y="105.2">connecter.kicad_sch</text>
</g>
<g font-size="1.8">
<text x="258.4" y="27.6">TXP_23</text>
<text x="258.1" y="35.2">RXP_23</text>
<text x="258.3" y="32.7">TXN_23</text>
<text x="258" y="40.3">RXN_23</text>
<text x="258.3" y="45.4">TXRXCT</text>
<text x="81.3" y="56.8">RESET</text>
<text x="81.3" y="59.3">CAN_H</text>
<text x="81.3" y="61.9">CAN_L</text>
<text x="17.8" y="82.2">TXP_23</text>
<text x="17.8" y="87.3">TXN_23</text>
<text x="17.8" y="89.8">RXP_23</text>
<text x="17.8" y="94.9">RXN_23</text>
<text x="17.8" y="100">TXRXCT</text>
<text x="29.2" y="114">CAN_L</text>
<text x="29.2" y="111.4">CAN_H</text>
<text x="29.2" y="108.9">RESET</text>
<text x="61.4" y="148.2">RESET</text>
</g>
<g font-size="1.4" fill="#840000">
<text x="54.2" y="34.4">XMIT</text>
<text x="54.7" y="42">RCV</text>
<text x="253.3" y="89">XMIT</text>
<text x="253.3" y="96.6">RCV</text>
</g>
<g font-size="1.2" fill="#840000">
<text x="45.3" y="29.2">C1</text>
<text x="45.3" y="30.5">C4</text>
<text x="45.3" y="31.8">C5</text>
<text x="45.3" y="33.1">C2</text>
<text x="45.3" y="36.9">C3</text>
<text x="45.3" y="38.1">C7</text>
<text x="45.3" y="39.4">C8</text>
<text x="45.3" y="40.7">C6</text>
<text x="263.8" y="83.9">C1</text>
<text x="263.8" y="85.1">C4</text>
<text x="263.8" y="86.4">C5</text>
<text x="263.8" y="87.7">C2</text>
<text x="263.8" y="91.5">C3</text>
<text x="263.8" y="92.7">C7</text>
<text x="263.8" y="94">C8</text>
<text x="263.8" y="95.3">C6</text>
</g>
<g font-size="1.1" fill="#840000">
<text x="49.3" y="31.1">75</text>
<text x="53.1" y="31.1">75</text>
<text x="49.3" y="38.7">75</text>
<text x="53.1" y="38.7">75</text>
<text x="47.3" y="42.9">1000pF</text>
<text x="52.6" y="47.6">GREEN</text>
<text x="52.1" y="52.7">YELLOW</text>
<text x="256.3" y="85.7">75</text>
<text x="260.1" y="85.7">75</text>
<text x="256.3" y="93.3">75</text>
<text x="260.1" y="93.3">75</text>
<text x="259.3" y="97.5">1000pF</text>
<text x="254.5" y="102.2">GREEN</text>
<text x="254.5" y="107.3">YELLOW</text>
</g>
</svg>
